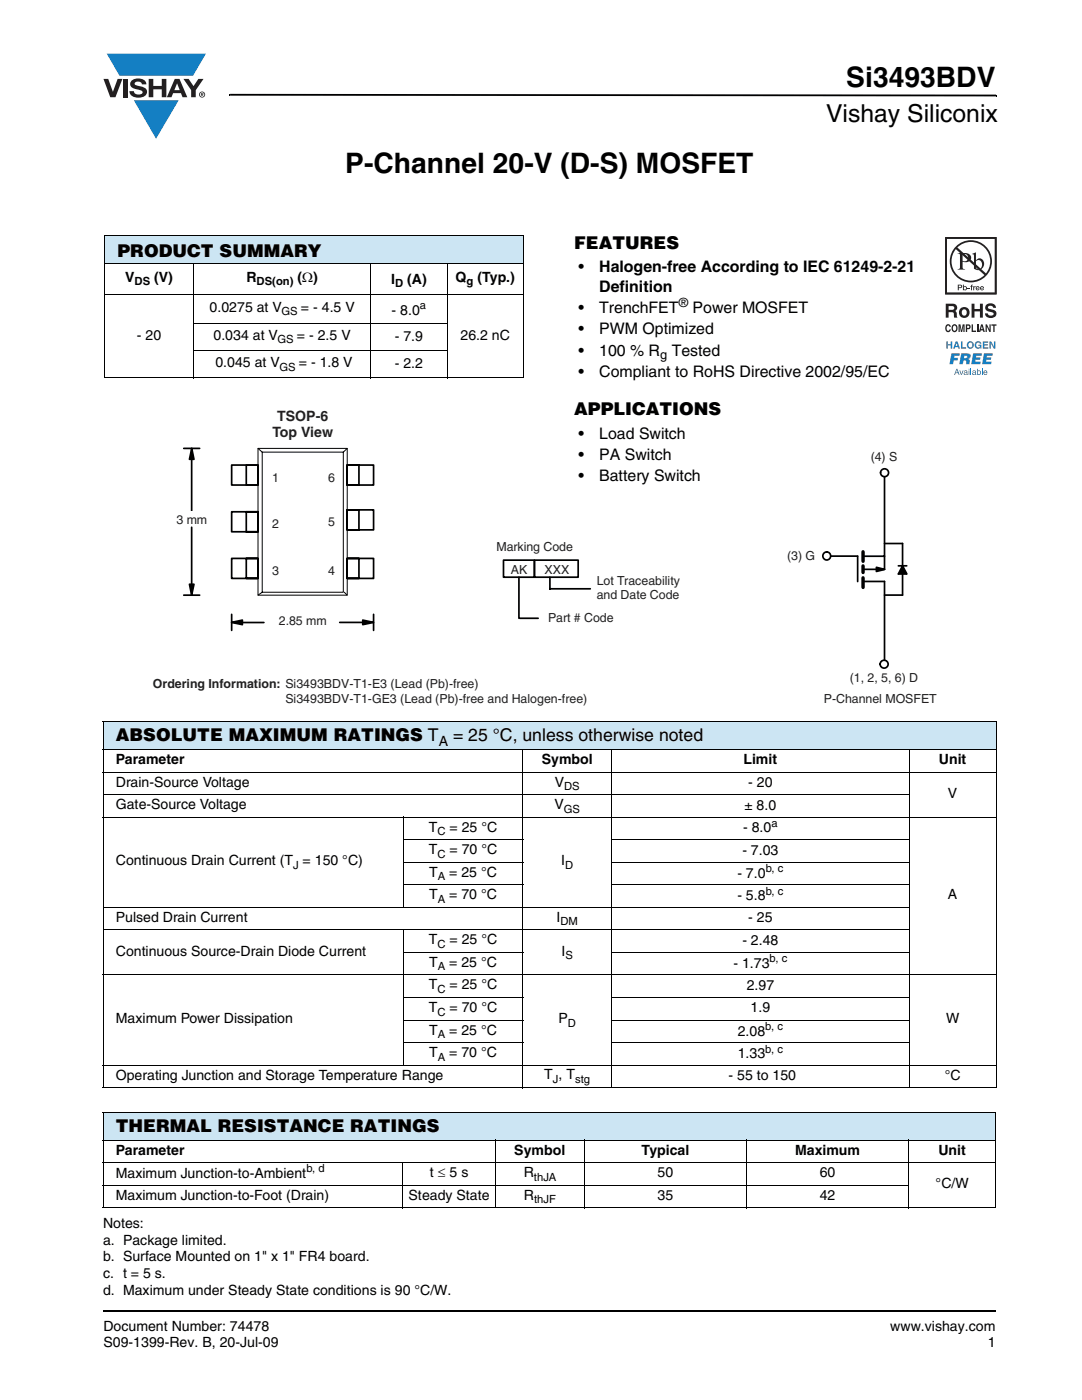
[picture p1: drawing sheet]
<svg xmlns="http://www.w3.org/2000/svg" width="216mm" height="279mm" viewBox="0 0 216 279" stroke-linecap="round" stroke-linejoin="round" font-family="sans-serif">
<g fill="#147fc3">
<path d="M21.3 10.7h19.8l-2.6 4.4h-3.8h-10.9z"/>
<path d="M26.7 20h8.9l-4.5 7.7z"/>
</g>
<g fill="#231f20">
<path d="M20.6 15.7h1l.9 2.6 1-2.6h.9l-1.4 3.7h-1z"/>
<path d="M24.6 15.7h.9v3.7h-.9z"/>
<path d="M26.3 16.1a2.09 2.09 0 0 1 2.8 .3l.1 .4h-.9a.79 .79 0 0 0-.7-.5 .79 .79 0 0 0-.7 .4l.2 .3 1 .3a1.09 1.09 0 0 1 1.2 1 1.09 1.09 0 0 1-1.1 1.1 1.74 1.74 0 0 1-2.4-1.2h.9a.96 .96 0 0 0 .8 .7 .96 .96 0 0 0 1-.5 1.31 1.31 0 0 0-1.3-.6 1.05 1.05 0 0 1-1.1-.5 1.05 1.05 0 0 1 .2-1.2z"/>
<path d="M29.7 15.7h.9v1.5h1.7v-1.5h.9v3.7h-.9v-1.6h-1.7v1.6h-.9z"/>
<path d="M36.6 15.7h1l1 1.5 1-1.5h1l-1.5 2.3v1.4h-1v-1.4z"/>
<path d="M35.3 16.6l.6 1.4h-1.1zM34.9 15.7l-1.6 3.7h.9l.3-.8h1.6l.3 .8h1l-1.6-3.7z"/>
<path d="M39.9 18.9a.46 .46 0 0 1 .9 0 .46 .46 0 0 1-.9 0zM39.7 18.9a.61 .61 0 0 0 1.2 0 .61 .61 0 0 0-1.2 0z"/>
<path d="M40.2 18.6l.2 .1v.1h-.2zM40.1 18.5v.7h.1v-.3l.4 .3-.2-.3 .2-.2-.1-.1z"/>
</g>
<path d="M45.7 18.7h.2v.4h-.2zM45.9 18.7l152.9 .2v.3l-152.9-.1zM198.8 18.9h.1v.3h-.1zM20.5 261.5h.1v.4h-.1z" fill="#000"/>
<path d="M20.6 261.7h178.2" fill="none" stroke="#000" stroke-width=".36"/>
<path d="M20.9 47.1h83.5v5.5h-83.5z" fill="#cce5f3"/>
<path d="M20.8 47.1h83.7M20.8 52.6h83.7M20.8 58.8h83.7M20.9 47.2v28.1M38.6 52.5v23M74 52.5v23M89.2 52.5v23M104.4 47.2v28.1M20.8 75.4h83.7M38.5 64.5h50.8M38.5 70h50.8" fill="none" stroke="#000" stroke-width=".2"/>
<path d="M30.5 81.6h156.4v59.2h-156.4z" fill="#fff"/>
<path d="M176.5 95.1v18.5M100.5 111.8h6.1v3.4h-6.1zM172.2 111h4.3" fill="none" stroke="#000" stroke-width=".34"/>
<circle cx="176.4" cy="132.6" r=".79" fill="#fff"/>
<g fill="none" stroke="#000" stroke-width=".34">
<path d="M165.6 111h5.5v5.1M172.2 113.6h4.3l-1.6-.4v.8l1.5-.3M172.2 116h4.3v15.8M176.5 108.5h3.6v10.3h-3.6M179.3 114.6l.8-1.7 .9 1.7h-1.7M179.3 112.9h1.6"/>
<circle cx="176.4" cy="132.6" r=".79"/>
</g>
<path d="M172.2 110.1v1.9M172.2 112.9v1.4M172.2 115.3v1.9" fill="none" stroke="#000" stroke-width=".68"/>
<path d="M174.9 113.2l1.6 .4-1.6 .5zM180.1 112.9l.9 1.7h-1.7z" fill="#000"/>
<circle cx="165" cy="110.9" r=".8" fill="#fff"/>
<circle cx="165" cy="110.9" r=".8" fill="none" stroke="#000" stroke-width=".34"/>
<circle cx="176.5" cy="94.4" r=".79" fill="#fff"/>
<g fill="none" stroke="#000" stroke-width=".34">
<path d="M36.7 89.5h3.1M38.2 89.5v13.3M38.3 89.5l.4 2.2h-.9zM46.2 92.8h5.3v4h-5.3zM49.1 92.8h2.4v4h-2.4zM69.3 92.8h5.2v4h-5.2zM69.3 92.8h2.3v4h-2.3zM36.7 118.8h3.1M37.8 116.6h.9l-.5 2.2zM46.2 111.4h5.3v4h-5.3zM46.2 102.1h5.3v4h-5.3zM49.1 111.4h2.4v4h-2.4z"/>
<path d="M49.1 102.1h2.4v4h-2.4zM69.3 111.4h5.2v4h-5.2zM69.3 101.8h5.2v3.9h-5.2zM69.3 111.4h2.3v4h-2.3zM69.3 101.8h2.3v3.9h-2.3zM46.2 124.2l2.2-.4v.9zM46.2 122.6v3.2M67.8 124.2h4.6M72.4 123.8l2.1 .4-2.1 .5zM74.5 122.6v3.2"/>
<circle cx="176.5" cy="94.3" r=".79"/>
</g>
<path d="M51.5 89.5l.8 .7M51.5 89.5h17.8v29.3h-17.8zM52.3 90.2h16.2v28h-16.2zM69.3 89.5l-.8 .7M52.3 118.2l-.8 .6M68.7 118.2l.6 .6" fill="none" stroke="#000" stroke-width=".2"/>
<path d="M38.3 89.5l.4 2.2h-.9zM37.8 116.6h.9l-.5 2.2zM46.2 124.2l2.2-.4v.9zM72.4 123.8l2.1 .4-2.1 .5z" fill="#000"/>
<g fill="#fff">
<path d="M33.5 102.1h9.1v3.4h-9.1z"/>
<path d="M53.9 122.2h12.5v3.4h-12.5z"/>
</g>
<path d="M38.2 105.2v13.6M103.5 115.2v8.2M106.6 111.8h8.8v3.4h-8.8zM109.7 115.2v2.4M109.7 117.5h8.1M46.7 124.2h6M103.7 123.4h3.7" fill="none" stroke="#000" stroke-width=".34"/>
<g fill="#cce5f3">
<path d="M20.6 144.1h178.2v5.5h-178.2z"/>
<path d="M20.6 222h178.1v5.5h-178.1z"/>
</g>
<g fill="none" stroke="#000" stroke-width=".2">
<path d="M20.5 144.1h178.4M20.5 149.6h101.5M20.5 154.1h178.4M20.5 158.6h161M20.6 144.2v72.8M104.3 149.5v67.7M122.1 149.5v67.7M122.2 149.6h59.1M181.4 149.5v67.7M181.5 149.6h17.4M198.8 144.2v72.8M20.5 163.1h178.4"/>
<path d="M80.4 167.6h24M80.4 172.1h24M80.4 176.6h24M80.5 163v18.2M122 167.6h59.5M122 172.1h59.5M122 176.6h59.5M20.5 181.1h161M20.5 185.6h161M20.5 194.6h178.4M80.4 190.1h24M80.4 199.1h24"/>
<path d="M80.5 185.5v27.2M122 190.1h59.5M122 199.1h59.5M20.5 212.6h178.4M20.5 217.1h178.4M80.4 203.6h24M80.4 208.1h24M122 203.6h59.5M122 208.1h59.5M20.5 222h178.3M20.5 227.5h96M20.5 232h178.3"/>
<path d="M20.5 236.5h160.9M20.6 222.1v18.8M80.4 231.9v9.2M98.9 227.4v13.7M116.6 227.4v13.7M116.7 227.5h64.5M149 227.4v13.7M181.3 227.4v13.7M181.4 227.5h17.4M198.7 222.1v18.8M20.5 241h178.3"/>
</g>
<g fill="#fff">
<path d="M184.7 46.2h15.2v29.8h-15.2z"/>
<path d="M188.6 47.3h10.3v27.5h-10.3z"/>
</g>
<path d="M188.9 47.7h9.6v10.7h-9.6zM188.6 47.3v11.5h10.3v-11.5z" fill="#201d1e"/>
<g fill="#3853a3">
<path d="M188.8 68.1h.3v.6h.6v-.6h.3v1.5h-.3v-.7h-.6v.7h-.3z"/>
<path d="M191.8 68.1h.3v1.2h.7v.3h-1z"/>
<path d="M194.6 68.3a.68 .68 0 0 1 1.2 .3l-.8-.2a.55 .55 0 0 0-.2 .5 .55 .55 0 0 0 .4 .5l.4-.4h-.4v-.2h.6v.8h-.2v-.2a.71 .71 0 0 1-1 0 .71 .71 0 0 1 0-1.1z"/>
<path d="M196.1 68.1h1.1v.3h-.8v.3h.7v.2h-.7v.4h.8v.3h-1.1z"/>
<path d="M197.4 68.1h.4l.5 1v-1h.3v1.5h-.3l-.6-1.1v1.1h-.3z"/>
<path d="M189.8 70.5h1.7l-.1 .5h-.9l-.1 .4h.8l-.1 .5h-.8l-.1 .8h-.7z"/>
<path d="M194.2 70.5h1.7v.5h-1.1l-.1 .3h.9l-.1 .5h-.8l-.1 .4h1.1l-.1 .5h-1.8z"/>
<path d="M196.3 70.5h1.8l-.1 .5h-1l-.1 .3h.9l-.1 .5h-.9v.4h1.1l-.1 .5h-1.8z"/>
<path d="M191.4 73.9h.2l.2 .8 .3-.8h.2l-.4 .9h-.1z"/>
<path d="M193.7 73.6h.1v1.2h-.1z"/>
<path d="M195.9 73.6h.1v1.2h-.1z"/>
<path d="M190.9 68.5l-.2 .5h.4zM190.7 68.1h.3l.6 1.5h-.4l-.1-.3h-.5l-.1 .3h-.3z"/>
<path d="M193.1 68.9a.5 .5 0 0 0 1 0 .5 .5 0 0 0-1 0zM192.8 68.8a.75 .75 0 0 1 1.5 0 .75 .75 0 0 1-1.5 0z"/>
<path d="M192.4 71l-.1 .5 .6-.1v-.3zM191.8 70.5l1.7 .2a.63 .63 0 0 1-.3 1l.3 .2v.8h-.7v-.6l-.3-.2h-.2l-.2 .8h-.7z"/>
<path d="M190.9 73.8l-.2 .5h.4zM190.8 73.6h.2l.5 1.2h-.2l-.1-.3h-.5l-.1 .3h-.2z"/>
<path d="M192.5 74.5v.2h.1h.2l.1-.3zM192.4 74l.3-.1 .3 .1 .1 .8-.8-.1 .1-.3 .5-.2-.2-.2-.4 .2z"/>
<path d="M193.3 73.9h.1v.9h-.1zM193.3 73.6h.1v.2h-.1z"/>
<path d="M194.2 74.5v.2h.1h.2l.1-.3zM194.1 74l.3-.1 .3 .1 .1 .8-.8-.1 .1-.3 .5-.2-.2-.2-.4 .2z"/>
<path d="M195 74.4a.31 .31 0 0 0 .6 0 .31 .31 0 0 0-.6 0zM195 73.6h.1v.4a.4 .4 0 0 1 .6 .4 .4 .4 0 0 1-.6 .3l-.1 .1z"/>
<path d="M196.4 74.1v.2h.5l-.1-.2zM196.4 74h.5l.1 .2v.2h-.6l.2 .3 .4-.2-.2 .3a.47 .47 0 0 1-.6-.2 .47 .47 0 0 1 .2-.6z"/>
</g>
<g fill="#231f20">
<path d="M193.9 60.6h.5v1.1h1.1v-1.1h.6v2.8h-.6v-1.3h-1.1v1.3h-.5z"/>
<path d="M196.9 60.7a1.15 1.15 0 0 1 1.8 .7h-.5l-.1-.1a.68 .68 0 0 0-.9-.1v.3l.2 .1a1.29 1.29 0 0 1 1.4 1 1.17 1.17 0 0 1-1.1 .9 1.17 1.17 0 0 1-1.2-1h.6v.2a.67 .67 0 0 0 1.2-.1l-.3-.2-.5-.2a.82 .82 0 0 1-.9-.5 .82 .82 0 0 1 .3-1z"/>
<path d="M188.8 64.9l.4-.2 .3 .1 .2 .4-.6-.2a.66 .66 0 0 0 .1 1l.3-.3h.2a.54 .54 0 0 1-.5 .6 .54 .54 0 0 1-.5-.5z"/>
<path d="M191.3 64.7h.3l.3 1.2 .2-1.2h.4v1.6h-.3v-1.3l-.2 1.3h-.3l-.2-1.3v1.3h-.2z"/>
<path d="M193.9 64.7h.2v1.3h.7v.3h-.9z"/>
<path d="M194.9 64.7h.3v1.6h-.3z"/>
<path d="M196.7 64.7h.2l.5 1.1v-1.1h.3v1.6h-.3l-.5-1.1v1.1h-.2z"/>
<path d="M197.8 64.7h1v.3h-.3v1.3h-.3v-1.3h-.4z"/>
<path d="M193.1 57.4h.4v.2h-.4z"/>
<path d="M193.8 56.9l.3-.1-.2 .2 .2 .1v.2h-.2v.6h-.1v-.6h-.2z"/>
<path d="M194.2 57.1h.2v.2l.3-.2v.2h-.3v.6h-.2z"/>
<path d="M189.3 61.1v.7h.9a.39 .39 0 0 0 .1-.6zM188.7 60.6h1.4a.79 .79 0 0 1 .8 .4 .79 .79 0 0 1-.1 .9l-.2 .2a.98 .98 0 0 1 .4 1.1v.2h-.6l-.2-1-.9-.1v1.1h-.6z"/>
<path d="M192.2 61.8a.63 .63 0 0 0-.3 .8 .63 .63 0 0 0 .8 .3 .63 .63 0 0 0 .2-.8 .63 .63 0 0 0-.7-.3zM191.3 62.4a1.1 1.1 0 0 1 2.2 0 1.1 1.1 0 0 1-2.2 0z"/>
<path d="M190.3 65a.64 .64 0 0 0 .2 1h.1a.64 .64 0 0 0-.1-1zM190.1 64.8l.2-.1a.56 .56 0 0 1 .7 .4 .82 .82 0 0 1-.5 1.2h-.2a.89 .89 0 0 1-.2-1.5z"/>
<path d="M193 65v.4h.4v-.4zM192.7 64.7h.6a.5 .5 0 0 1 .4 .5 .5 .5 0 0 1-.4 .5h-.3v.6h-.3z"/>
<path d="M195.9 65.1l-.1 .6h.3zM195.8 64.7h.3l.4 1.6h-.3l-.1-.4h-.4l-.1 .4h-.3z"/>
<path d="M188.9 47.7h9.6v10.7h-9.6zM188.6 47.3v11.5h10.3v-11.5z"/>
<path d="M191.3 57v.3h.4v-.3zM191.1 56.8l.8 .1 .1 .3-.1 .2-.6 .1v.4h-.2z"/>
<path d="M192.3 57.5a.26 .26 0 0 0 .5 0 .26 .26 0 0 0-.5 0zM192.1 56.8h.2v.4a.38 .38 0 0 1 .5 .1 .38 .38 0 0 1 0 .5 .38 .38 0 0 1-.5 0l-.2 .1z"/>
<path d="M194.9 57.3v.2h.4l-.2-.3zM194.9 57.2h.4l.2 .4h-.6v.1h.6a.42 .42 0 0 1-.7 .1 .42 .42 0 0 1 .1-.6z"/>
<path d="M195.8 57.3l-.1 .2h.5l-.2-.3zM195.7 57.2h.5l.1 .4h-.6l.1 .1h.5a.42 .42 0 0 1-.6 .1 .42 .42 0 0 1 0-.6z"/>
<path d="M192.1 50.7v1.4a.75 .75 0 0 0 1.1-.7 .75 .75 0 0 0-1.1-.7zM191.1 50.5a2.81 2.81 0 0 1 2.4 .3 .97 .97 0 0 1 0 1.3 .97 .97 0 0 1-1.2 .2l-.2-.1v1.1v.3l.5 .2h-1.5l.3-.1 .2-.4v-2.3l-.1-.2z"/>
<path d="M194.7 52.1v1.4l.2 .1a.72 .72 0 0 0 .8 0 .72 .72 0 0 0 .3-.8 .72 .72 0 0 0-.4-.8 .72 .72 0 0 0-.9 .1zM194 50.7l.7-.3v1.6a.89 .89 0 0 1 1.1-.4 .89 .89 0 0 1 .6 1 1.23 1.23 0 0 1-.7 1.2 1.23 1.23 0 0 1-1.4-.2v-2.7z"/>
<path d="M191 49.4a3.9 3.9 0 0 1 5.3-.1 3.9 3.9 0 0 1 .4 5.3zM190.7 49.7l5.7 5.2a3.9 3.9 0 0 1-5.3 .1 3.9 3.9 0 0 1-.4-5.3zM189.5 52.1a4.2 4.2 0 0 0 8.4 0 4.2 4.2 0 0 0-8.4 0z"/>
</g>
<g font-size="5.6">
<text x="168.9" y="17.4">Si3493BDV</text>
<text x="68.9" y="34.5">P-Channel 20-V (D-S) MOSFET</text>
</g>
<text font-size="4.9" x="164.8" y="24.4">Vishay Siliconix</text>
<g font-size="3.5">
<text x="23.5" y="51.2">PRODUCT SUMMARY</text>
<text x="114.6" y="49.7">FEATURES</text>
<text x="114.6" y="82.8">APPLICATIONS</text>
<text x="23.1" y="147.9">ABSOLUTE MAXIMUM RATINGS T</text>
<text x="90.4" y="147.9">= 25 °C, unless otherwise noted</text>
<text x="23.1" y="226">THERMAL RESISTANCE RATINGS</text>
</g>
<g font-size="3.2">
<text x="115.4" y="54.4">•</text>
<text x="119.6" y="54.4">Halogen-free According to IEC 61249-2-21</text>
<text x="119.6" y="58.3">Definition</text>
<text x="115.4" y="62.5">•</text>
<text x="119.6" y="62.5">TrenchFET</text>
<text x="138.2" y="62.5">Power MOSFET</text>
<text x="115.4" y="66.7">•</text>
<text x="115.4" y="71">•</text>
<text x="119.6" y="66.7">PWM Optimized</text>
<text x="119.6" y="71">100 % R</text>
<text x="134" y="71">Tested</text>
<text x="115.4" y="75.2">•</text>
<text x="119.6" y="75.2">Compliant to RoHS Directive 2002/95/EC</text>
<text x="115.4" y="87.5">•</text>
<text x="119.6" y="87.5">Load Switch</text>
<text x="115.4" y="91.8">•</text>
<text x="115.4" y="96">•</text>
<text x="119.6" y="91.8">PA Switch</text>
<text x="119.6" y="96">Battery Switch</text>
</g>
<g font-size="2.8">
<text x="25" y="56.3">V</text>
<text x="30.8" y="56.3">(V)</text>
<text x="49.2" y="56.3">R</text>
<text x="59.4" y="56.3">(Ω)</text>
<text x="78" y="56.6">I</text>
<text x="81.2" y="56.6">(A)</text>
<text x="90.9" y="56.3">Q</text>
<text x="95.3" y="56.3">(Typ.)</text>
<text x="41.8" y="62.2">0.0275 at V</text>
<text x="60" y="62.2">= - 4.5 V</text>
<text x="78.1" y="62.8">- 8.0</text>
<text x="27.3" y="67.9">- 20</text>
<text x="42.6" y="67.8">0.034 at V</text>
<text x="59.2" y="67.8">= - 2.5 V</text>
<text x="78.8" y="68.1">- 7.9</text>
<text x="91.9" y="67.9">26.2 nC</text>
<text x="43" y="73.2">0.045 at V</text>
<text x="59.6" y="73.2">= - 1.8 V</text>
<text x="78.8" y="73.5">- 2.2</text>
<text x="87.5" y="148.8">A</text>
<text x="23.1" y="152.5">Parameter</text>
<text x="108.1" y="152.5">Symbol</text>
<text x="148.3" y="152.5">Limit</text>
<text x="187.3" y="152.5">Unit</text>
<text x="23.1" y="161.5">Gate-Source Voltage</text>
<text x="23.1" y="157">Drain-Source Voltage</text>
<text x="110.6" y="161.5">V</text>
<text x="110.7" y="157">V</text>
<text x="148.5" y="161.6">± 8.0</text>
<text x="149.3" y="157.1">- 20</text>
<text x="189.1" y="159.2">V</text>
<text x="85.6" y="166">T</text>
<text x="89.7" y="166">= 25 °C</text>
<text x="148.3" y="166.1">- 8.0</text>
<text x="23.1" y="172.7">Continuous Drain Current (T = 150 °C)</text>
<text x="85.6" y="170.5">T</text>
<text x="89.7" y="170.5">= 70 °C</text>
<text x="112" y="172.7">I</text>
<text x="148.1" y="170.6">- 7.03</text>
<text x="85.6" y="179.5">T</text>
<text x="85.6" y="175">T</text>
<text x="89.6" y="175">= 25 °C</text>
<text x="89.6" y="179.5">= 70 °C</text>
<text x="147.1" y="175.2">- 7.0</text>
<text x="147.1" y="179.6">- 5.8</text>
<text x="189.1" y="179.5">A</text>
<text x="23.1" y="184.1">Pulsed Drain Current</text>
<text x="111" y="184">I</text>
<text x="149.3" y="184.1">- 25</text>
<text x="23.1" y="190.7">Continuous Source-Drain Diode Current</text>
<text x="85.6" y="188.5">T</text>
<text x="89.7" y="188.5">= 25 °C</text>
<text x="112" y="190.7">I</text>
<text x="148.1" y="188.6">- 2.48</text>
<text x="85.6" y="197.5">T</text>
<text x="85.6" y="193">T</text>
<text x="89.6" y="193">= 25 °C</text>
<text x="89.7" y="197.5">= 25 °C</text>
<text x="146.3" y="193.1">- 1.73</text>
<text x="149" y="197.5">2.97</text>
<text x="85.6" y="202">T</text>
<text x="89.7" y="202">= 70 °C</text>
<text x="149.8" y="202.1">1.9</text>
<text x="23.1" y="204.2">Maximum Power Dissipation</text>
<text x="85.6" y="206.5">T</text>
<text x="89.6" y="206.5">= 25 °C</text>
<text x="111.4" y="204.2">P</text>
<text x="147.2" y="206.7">2.08</text>
<text x="188.8" y="204.2">W</text>
<text x="23.1" y="215.6">Operating Junction and Storage Temperature Range</text>
<text x="85.6" y="211">T</text>
<text x="89.6" y="211">= 70 °C</text>
<text x="108.6" y="215.4">T , T</text>
<text x="145.4" y="215.6">- 55 to 150</text>
<text x="147.2" y="211.2">1.33</text>
<text x="188.5" y="215.6">°C</text>
<text x="23.1" y="230.5">Parameter</text>
<text x="102.6" y="230.5">Symbol</text>
<text x="128" y="230.5">Typical</text>
<text x="158.7" y="230.5">Maximum</text>
<text x="187.2" y="230.5">Unit</text>
<text x="23.1" y="239.5">Maximum Junction-to-Foot (Drain)</text>
<text x="23.1" y="235.1">Maximum Junction-to-Ambient</text>
<text x="81.5" y="239.5">Steady State</text>
<text x="85.8" y="234.9">t ≤ 5 s</text>
<text x="104.5" y="234.9">R</text>
<text x="104.5" y="239.4">R</text>
<text x="131.2" y="234.9">50</text>
<text x="131.2" y="239.5">35</text>
<text x="163.6" y="234.9">60</text>
<text x="163.6" y="239.5">42</text>
<text x="186.7" y="237.2">°C/W</text>
<text x="20.6" y="245">Notes:</text>
<text x="20.6" y="248.4">a. Package limited.</text>
<text x="20.6" y="251.7">b. Surface Mounted on 1&quot; x 1&quot; FR4 board.</text>
<text x="20.6" y="255.1">c. t = 5 s.</text>
<text x="20.6" y="258.4">d. Maximum under Steady State conditions is 90 °C/W.</text>
<text x="20.6" y="265.6">Document Number: 74478</text>
<text x="20.6" y="268.8">S09-1399-Rev. B, 20-Jul-09</text>
<text x="177.7" y="265.6">www.vishay.com</text>
<text x="197.1" y="268.8">1</text>
</g>
<g font-size="2.8" fill="#231f20">
<text x="54.3" y="87.2">Top View</text>
<text x="55.3" y="84">TSOP-6</text>
</g>
<g font-size="2.5">
<text x="135.4" y="61.2">®</text>
<text x="131.7" y="71.7">g</text>
</g>
<g font-size="2.5" fill="#231f20">
<text x="173.7" y="91.9">(4) S</text>
<text x="54.3" y="96.1">1</text>
<text x="65.5" y="96.1">6</text>
<text x="35.2" y="104.6">3 mm</text>
<text x="54.3" y="105.4">2</text>
<text x="65.5" y="105.1">5</text>
<text x="99" y="109.9">Marking Code</text>
<text x="157.1" y="111.7">(3) G</text>
<text x="54.3" y="114.8">3</text>
<text x="65.5" y="114.8">4</text>
<text x="102" y="114.5">AK</text>
<text x="108.7" y="114.5">XXX</text>
<text x="119.1" y="116.8">Lot Traceability</text>
<text x="119.1" y="119.6">and Date Code</text>
<text x="55.6" y="124.7">2.85 mm</text>
<text x="109.4" y="124.1">Part # Code</text>
<text x="30.5" y="137.3">Ordering Information: Si3493BDV-T1-E3 (Lead (Pb)-free)</text>
<text x="169.6" y="136.1">(1, 2, 5, 6) D</text>
<text x="56.9" y="140.3">Si3493BDV-T1-GE3 (Lead (Pb)-free and Halogen-free)</text>
<text x="164.4" y="140.3">P-Channel MOSFET</text>
</g>
<g font-size="2.2">
<text x="26.8" y="57">DS</text>
<text x="51.2" y="57">DS(on)</text>
<text x="78.8" y="57.3">D</text>
<text x="93.1" y="57">g</text>
<text x="56.2" y="62.9">GS</text>
<text x="83.8" y="61.7">a</text>
<text x="55.4" y="68.5">GS</text>
<text x="55.8" y="74">GS</text>
<text x="112.6" y="157.7">DS</text>
<text x="87.3" y="166.7">C</text>
<text x="112.5" y="162.2">GS</text>
<text x="153.9" y="165">a</text>
<text x="58.5" y="173.4">J</text>
<text x="87.3" y="171.2">C</text>
<text x="112.8" y="173.4">D</text>
<text x="87.4" y="175.7">A</text>
<text x="152.8" y="174">b, c</text>
<text x="152.8" y="178.5">b, c</text>
<text x="87.4" y="180.2">A</text>
<text x="111.8" y="184.7">DM</text>
<text x="87.3" y="189.2">C</text>
<text x="112.8" y="191.4">S</text>
<text x="87.4" y="193.7">A</text>
<text x="153.6" y="192">b, c</text>
<text x="87.3" y="198.2">C</text>
<text x="87.3" y="202.7">C</text>
<text x="87.4" y="207.2">A</text>
<text x="113.3" y="204.9">D</text>
<text x="152.7" y="205.6">b, c</text>
<text x="87.4" y="211.7">A</text>
<text x="152.7" y="210.1">b, c</text>
<text x="110.3" y="216.1">J</text>
<text x="114.7" y="216.1">stg</text>
<text x="61.1" y="234">b, d</text>
<text x="106.5" y="235.6">thJA</text>
<text x="106.6" y="240.1">thJF</text>
</g>
</svg>
